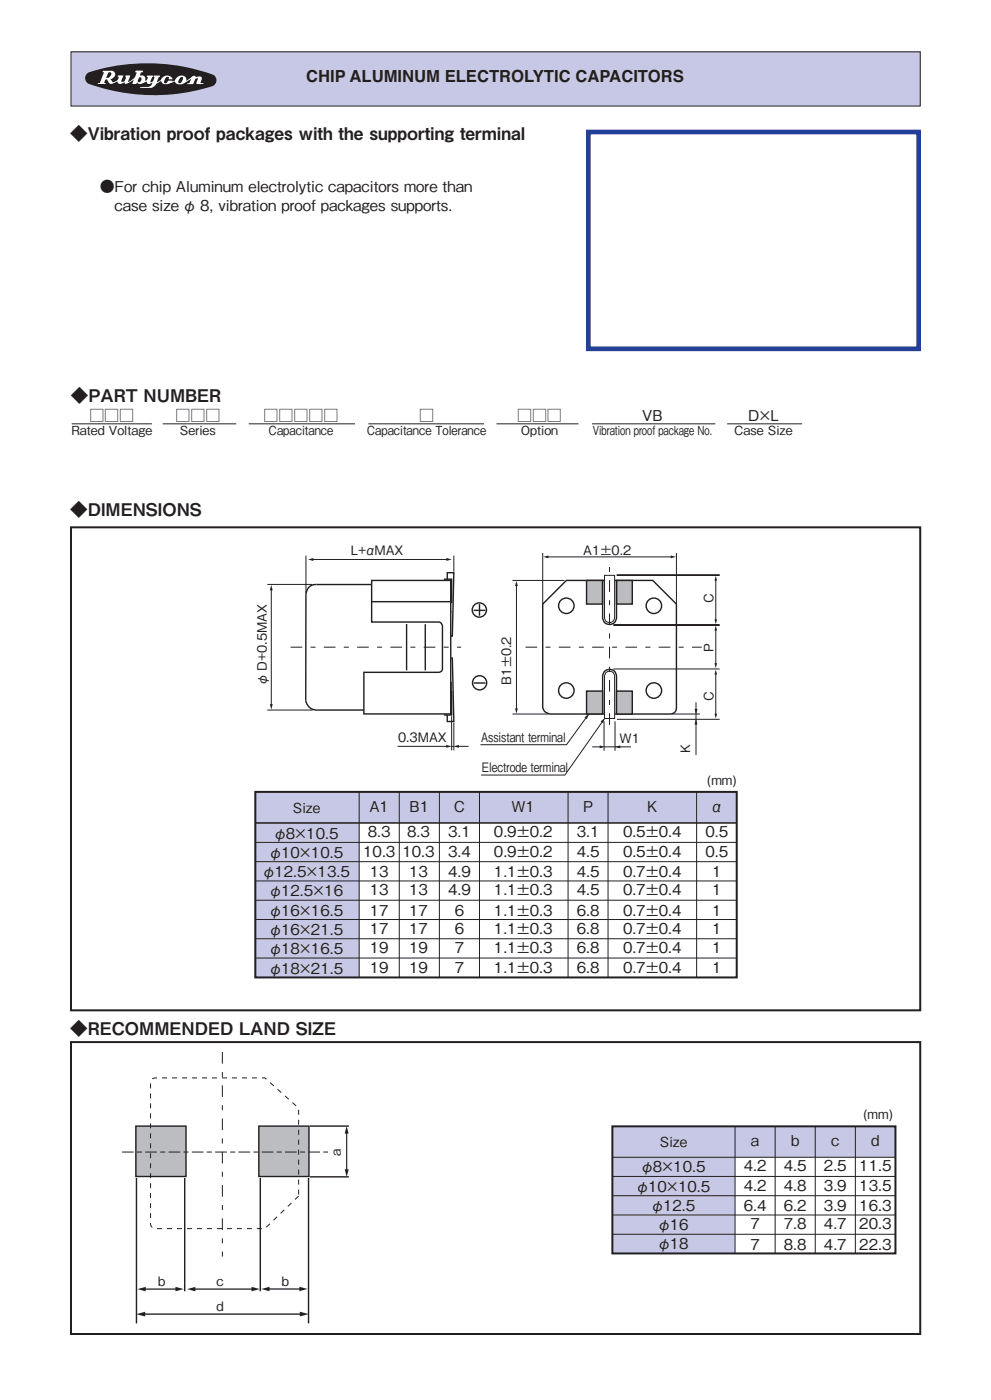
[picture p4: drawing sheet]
<svg xmlns="http://www.w3.org/2000/svg" width="210mm" height="297mm" viewBox="0 0 210 297" stroke-linecap="round" stroke-linejoin="round" font-family="sans-serif">
<path d="M15 111.9h180v102.4h-180zM15 221.1h180v61.9h-180z" fill="none" stroke="#231f20" stroke-width=".42"/>
<g fill="#c7c8e5">
<path d="M129.8 239h60v6.5h-34v20.4h-26z"/>
<path d="M54.1 168h102.1v6.6h-80.1v32.8h-22z"/>
<path d="M15 11h180v11.5h-180z"/>
</g>
<path d="M15 11h180v11.5h-180z" fill="none" stroke="#231f20" stroke-width=".21"/>
<path d="M18.5 15.5a40.4 40.4 0 0 1 26.7 .4 1.34 1.34 0 0 1 .7 1.2 1.34 1.34 0 0 1-.8 1.2 40.9 40.9 0 0 1-26.3-.5 1.36 1.36 0 0 1-.3-2.3z" fill="#231f20"/>
<path d="M38.3 16.4h.4a.92 .92 0 0 1-.9 1.2l.1-.6zM29.5 16.4h.2a.51 .51 0 0 1 .2 .7 .51 .51 0 0 1-.7 .2zM23 15.4l.4-.1a.8 .8 0 0 1 0 .9 .8 .8 0 0 1-.9 .3zM21.9 15l-.2 .3 .3 .1-.8 2.1-.4 .1-.1 .2h1.6l.1-.2h-.3l.2-.5 .1-.2h.3a.91 .91 0 0 0 .6 .9 .91 .91 0 0 0 1-.2l.6-.4 .1 .3a.91 .91 0 0 0 1.4 0l.3 .3 1.7-.9-.4 .9h.9l.2-.3 .1 .2a2.28 2.28 0 0 0 1.9-.4 .56 .56 0 0 0 .3 .5 .56 .56 0 0 0 .7-.1l.2-.2a1.2 1.2 0 0 1-1.6 1l-1 .1a6.1 6.1 0 0 0 2.9-.2l.5-.6 1.1-.6a1.1 1.1 0 0 0 1.7 .6l1.2-.5a1.49 1.49 0 0 0 2.5 0l.9-.5a1 1 0 0 1-.8 .9v.1h1.2l.5-1 .4-.2 .2 .1-.3 1.1h1.4v-.2h-.6l.3-1a.6 .6 0 0 0-.9-.3l-.4 .1-.2-.3h-.3l-1.5 1.1a1.07 1.07 0 0 0-.7-1.2 1.07 1.07 0 0 0-1.3 .4l-.4 .7-.6 .2v-.2h-.8a.6 .6 0 0 1-.9 .4 .91 .91 0 0 1 .9-1.1l.1 .4h.8a1.32 1.32 0 0 0-1.3-.8 1.32 1.32 0 0 0-1.2 1l-.9 .5 .4-1 .3-.5h-1.3v.2a.93 .93 0 0 1-.7 1.2l.6-1.4h-1.3l-.1 .3 .2 .2-.1 .4-.5 .3a.85 .85 0 0 0-.1-1 .85 .85 0 0 0-1-.2l.1-.2a.45 .45 0 0 1 .5-.5l.1-.3h-1.5l-.1 .3 .3 .1a1.98 1.98 0 0 1-1.2 1.6l-.6 .3 .4-1.3h-1v.1a.84 .84 0 0 1-.8 1.2l-.1-.1 .4-1.2h-1l-.1 .1a.73 .73 0 0 1-.5 1.2l-.3 .1a.66 .66 0 0 1-.8-.6 .92 .92 0 0 0 .9-.7 .92 .92 0 0 0-.5-1.1z" fill="#fff"/>
<g fill="none" stroke="#231f20" stroke-width=".21">
<path d="M15.2 89.9h17M34.5 89.9h15.6M52.7 89.9h22.6M78.1 89.9h24.5M105.2 89.9h17.4M125.5 89.9h26.1M154.1 89.9h15.9M54.1 174.6h102.1M54.1 178.7h102.1M76.1 168v39.4M84.6 168v39.4M93.1 168v39.4"/>
<path d="M101.6 168v39.4M120.4 168v39.4M128.9 168v39.4M147.7 168v39.4M54.1 182.8h102.1M54.1 186.9h102.1M54.1 191h102.1M54.1 195.1h102.1M54.1 199.1h102.1M54.1 203.2h102.1M155.8 239v26.9M164.3 239v26.9"/>
<path d="M172.8 239v26.9M181.3 239v26.9M129.8 245.5h60M129.8 249.6h60M129.8 253.7h60M129.8 257.8h60M129.8 261.8h60"/>
</g>
<path d="M54.1 168h102.1v39.4h-102.1zM129.8 239h60v26.9h-60z" fill="none" stroke="#231f20" stroke-width=".42"/>
<path d="M124.7 28h70v46h-70z" fill="none" stroke="#223f9a" stroke-width=".99" stroke-linecap="butt"/>
<path d="M28.8 238.9h10.6v10.7h-10.6z" fill="#bbbdc0"/>
<path d="M28.8 238.9h10.6v10.7h-10.6z" fill="none" stroke="#231f20" stroke-width=".29"/>
<path d="M54.9 238.9h10.6v10.7h-10.6z" fill="#bbbdc0"/>
<path d="M54.9 238.9h10.6v10.7h-10.6z" fill="none" stroke="#231f20" stroke-width=".29"/>
<path d="M30.2 273.5h7.6" fill="none" stroke="#231f20" stroke-width=".27"/>
<path d="M78.8 124h-11.7a2.07 2.07 0 0 0-2.3 2.2v22.5a2.44 2.44 0 0 0 2.6 1.9h9.7M78.8 123.1h16.7v28.4h-18.4v-8.9h15.8l.5-.1 .3-.2 .1-9.6a.97 .97 0 0 0-1.2-.7h-13.8zM78.8 127.6h16.7M86.2 132.4v9.8M90.1 132.4v9.8M94.1 122.9h1.6v5.1M94.8 122.9v-1.4h1.4l-.3 13.4h-.4M95.5 139.6h.4l.3 13.5h-1.4v-1.4M95.7 146.6v5.1h-1.6" fill="none" stroke="#231f20" stroke-width=".3"/>
<g fill="none" stroke="#231f20" stroke-width=".21">
<path d="M64.8 117.9v7.9M66.2 118.7h28.6M96.2 117.9v3.4M56.7 124h9.5M95.5 126.6h.1M95.5 129.8h.1M56.7 150.6h9.6M84.3 158.3h10.5M95.5 146.6l.2 .1M95.5 144.8l.1 1.8M95.5 148.1h.1M95.7 151.9v7.3"/>
<path d="M95.7 158.3h.5M96.2 153.3v5.9M96.8 158.3h2.5"/>
</g>
<path d="M61.6 137.3h36.1" fill="none" stroke="#231f20" stroke-width=".21" stroke-dasharray="2.5 1.8 1.1 1.8" stroke-linecap="butt"/>
<g fill="#231f20">
<path d="M65.3 118.7l1.1-.3v.6z"/>
<path d="M94.6 118.4l1.2 .3-1.2 .3z"/>
</g>
<path d="M57.5 125v24.6" fill="none" stroke="#231f20" stroke-width=".21"/>
<g fill="#231f20">
<path d="M57.2 149.4h.6l-.3 1.1z"/>
<path d="M57.5 124.1l.3 1.1h-.6z"/>
<path d="M94.6 158l1.1 .3-1.1 .3z"/>
<path d="M96.1 158.3l1.2-.3v.6z"/>
</g>
<g fill="none" stroke="#231f20" stroke-width=".3">
<path d="M100.4 129.5h2.5M101.6 128.2v2.4M100.4 144.9h2.5M65.7 238.9h8.2M65.7 249.7h8.2"/>
<circle cx="101.6" cy="129.4" r="1.51"/>
<circle cx="101.7" cy="144.9" r="1.51"/>
</g>
<path d="M56.5 273.5h7.6" fill="none" stroke="#231f20" stroke-width=".27"/>
<path d="M30.4 278.8h33.5" fill="none" stroke="#231f20" stroke-width=".29"/>
<g fill="#231f20">
<path d="M63.6 278.3l1.8 .5-1.8 .5z"/>
<path d="M28.9 278.8l1.9-.5v1z"/>
<path d="M63.4 273l1.8 .4-1.8 .5z"/>
<path d="M55.4 273.5l1.7-.5v.9z"/>
<path d="M29.1 273.5l1.8-.5v.9z"/>
<path d="M37.2 273l1.7 .5-1.7 .4z"/>
</g>
<path d="M40.7 273.5h13.3" fill="none" stroke="#231f20" stroke-width=".27"/>
<g fill="#231f20">
<path d="M39.7 273.5l1.7-.5v.9z"/>
<path d="M53.3 273l1.8 .5-1.8 .4z"/>
</g>
<path d="M28.9 249.9v30.9M39.1 249.9v24M55.2 249.9v24M65.4 249.9v30.9" fill="none" stroke="#231f20" stroke-width=".3"/>
<path d="M32.2 229l.7-.3h23.2l7.2 6.4v18.6l-7.2 6.9h-23.2a1 1 0 0 1-1-1v-29.9z" fill="none" stroke="#231f20" stroke-width=".21" stroke-dasharray="1.1 1.1 1.1 1.1" stroke-linecap="butt"/>
<path d="M73.5 240.2v8.2" fill="none" stroke="#231f20" stroke-width=".24"/>
<g fill="#231f20">
<path d="M73.5 238.9l.4 1.6h-.8z"/>
<path d="M73.1 248.1h.8l-.4 1.6z"/>
</g>
<path d="M111.4 137.3h37.4M129.2 153.8v-34.9M47.1 223.2v43.4" fill="none" stroke="#231f20" stroke-width=".21" stroke-dasharray="2.5 1.8 1.1 1.8" stroke-linecap="butt"/>
<path d="M25.8 244.4h43.7" fill="none" stroke="#231f20" stroke-width=".21" stroke-dasharray="2.5 .7 1.1 .7" stroke-linecap="butt"/>
<path d="M115 117.3v10.8M116 118.1h26.4M143.4 117.3v10.8M151.7 133.6v7.3M124.8 151.5l-4.7 6.5h-18.3M125.5 158.4h2.1M128 158.4h5.7M128 153v6.3M130.4 153v6.3" fill="none" stroke="#231f20" stroke-width=".21"/>
<path d="M128 123.1h-8l-5 5.1v19.9a4 4 0 0 0 .5 2.8l.4 .3 .8 .3h11.3M130.4 123.1h8l5 5.1v20.4a3.8 3.8 0 0 1-.4 2.5l-.9 .4h-11.7M127.7 151.5v-8a1.47 1.47 0 0 1 1.5-1.5 1.47 1.47 0 0 1 1.5 1.5v8" fill="none" stroke="#231f20" stroke-width=".3"/>
<path d="M151.7 132.7l-.3 1.1h.6zM151.4 140.7l.3 1 .3-1z" fill="#231f20"/>
<path d="M108.6 123.1h11M130 132.6h22.5zM130.8 122h21.7zM108.6 151.5h7.7M128.4 142.8a1.07 1.07 0 0 1 1.2-.4 1.07 1.07 0 0 1 .7 1.1v8.9h-2.2v-8.9zM130 141.9h22.5M130.8 152.6h21.7M142.4 151.5h5.9M147.5 149v11.2M151.7 142.9v8.7" fill="none" stroke="#231f20" stroke-width=".21"/>
<g fill="none" stroke="#231f20" stroke-width=".3">
<circle cx="120" cy="128.5" r="1.64"/>
<circle cx="138.6" cy="128.5" r="1.64"/>
<circle cx="120" cy="146.5" r="1.64"/>
<circle cx="138.6" cy="146.5" r="1.64"/>
</g>
<path d="M124.3 146.6h3.4v4.9h-3.4z" fill="#bbbdc0"/>
<path d="M124.3 146.6h3.4v4.9h-3.4z" fill="none" stroke="#231f20" stroke-width=".3"/>
<path d="M130.7 146.6h3.3v4.9h-3.3z" fill="#bbbdc0"/>
<path d="M130.7 146.6h3.3v4.9h-3.3z" fill="none" stroke="#231f20" stroke-width=".3"/>
<path d="M130.7 123.1h3.3v5.1h-3.3z" fill="#bbbdc0"/>
<path d="M130.7 123.1h3.3v5.1h-3.3z" fill="none" stroke="#231f20" stroke-width=".3"/>
<path d="M124.3 123.1h3.4v5.1h-3.4z" fill="#bbbdc0"/>
<path d="M124.3 123.1h3.4v5.1h-3.4zM127.7 123v8a1.47 1.47 0 0 0 1.5 1.5 1.47 1.47 0 0 0 1.5-1.5v-8" fill="none" stroke="#231f20" stroke-width=".3"/>
<path d="M128.1 122.1h2.2v8.6a1.09 1.09 0 0 1-.9 1.4 1.09 1.09 0 0 1-1.3-1.1z" fill="none" stroke="#231f20" stroke-width=".21"/>
<g fill="#231f20">
<path d="M142.2 117.8l1.1 .3-1.1 .3z"/>
<path d="M115.1 118.1l1.1-.3v.6z"/>
</g>
<path d="M109.5 124.1v26.4" fill="none" stroke="#231f20" stroke-width=".21"/>
<g fill="#231f20">
<path d="M109.2 150.3h.6l-.3 1.1z"/>
<path d="M109.5 123.2l.3 1.1h-.6z"/>
<path d="M123.9 152.2l.9-.7-.4 1.1z"/>
</g>
<path d="M128 152.6l-8.3 11.8h-17.7" fill="none" stroke="#231f20" stroke-width=".21"/>
<g fill="#231f20">
<path d="M127.3 153.1l.9-.8-.4 1.1z"/>
<path d="M127.1 158.1l1.1 .3-1.1 .3z"/>
<path d="M130.3 158.4l1.2-.3v.7z"/>
<path d="M147.2 150.4h.6l-.3 1.1z"/>
<path d="M147.5 152.5l.3 1.2h-.6z"/>
<path d="M151.4 151.4h.6l-.3 1z"/>
<path d="M151.7 142.1l.3 1h-.6z"/>
</g>
<path d="M151.7 123v8.6" fill="none" stroke="#231f20" stroke-width=".21"/>
<g fill="#231f20">
<path d="M151.4 131.4h.6l-.3 1z"/>
<path d="M151.7 122.2l.3 1h-.6z"/>
</g>
<g font-size="3.7" fill="#231f20">
<text x="14.9" y="29.7">◆Vibration proof packages with the supporting terminal</text>
<text x="15" y="85.2">◆PART NUMBER</text>
<text x="14.9" y="109.5">◆DIMENSIONS</text>
<text x="14.9" y="219.5">◆RECOMMENDED LAND SIZE</text>
</g>
<text font-size="3.5" fill="#231f20" x="64.9" y="17.4">CHIP ALUMINUM ELECTROLYTIC CAPACITORS</text>
<g font-size="3.2" fill="#231f20">
<text x="21.1" y="40.7">●For chip Aluminum electrolytic capacitors more than</text>
<text x="21.1" y="44.7">case size φ 8, vibration proof packages supports.</text>
<text x="18.9" y="89.2">□□□</text>
<text x="37.2" y="89.2">□□□</text>
<text x="55.9" y="89.2">□□□□□</text>
<text x="88.8" y="89.2">□</text>
<text x="109.6" y="89.2">□□□</text>
<text x="136.1" y="89.2">VB</text>
<text x="158.5" y="89.2">D×L</text>
<text x="78.3" y="172.2">A1</text>
<text x="86.8" y="172.2">B1</text>
<text x="96.2" y="172.2">C</text>
<text x="108.4" y="172.2">W1</text>
<text x="123.6" y="172.2">P</text>
<text x="137.2" y="172.2">K</text>
<text x="150.3" y="172.2">α</text>
<text x="57.8" y="177.9">φ8×10.5</text>
<text x="78" y="177.7">8.3</text>
<text x="86.3" y="177.7">8.3</text>
<text x="95" y="177.7">3.1</text>
<text x="104.7" y="177.7">0.9±0.2</text>
<text x="122.2" y="177.7">3.1</text>
<text x="132.1" y="177.7">0.5±0.4</text>
<text x="149.5" y="177.7">0.5</text>
<text x="56.8" y="182">φ10×10.5</text>
<text x="77" y="181.7">10.3</text>
<text x="78.4" y="186">13</text>
<text x="85.3" y="181.7">10.3</text>
<text x="86.7" y="186">13</text>
<text x="95" y="181.7">3.4</text>
<text x="95" y="186">4.9</text>
<text x="104.7" y="181.7">0.9±0.2</text>
<text x="104.7" y="186">1.1±0.3</text>
<text x="122.2" y="181.7">4.5</text>
<text x="122.2" y="186">4.5</text>
<text x="132.1" y="181.7">0.5±0.4</text>
<text x="132.1" y="186">0.7±0.4</text>
<text x="149.5" y="181.7">0.5</text>
<text x="150.9" y="186">1</text>
<text x="55.4" y="186.1">φ12.5×13.5</text>
<text x="56.8" y="190.2">φ12.5×16</text>
<text x="78.4" y="189.9">13</text>
<text x="86.7" y="189.9">13</text>
<text x="95" y="189.9">4.9</text>
<text x="104.7" y="189.9">1.1±0.3</text>
<text x="122.2" y="189.9">4.5</text>
<text x="132.1" y="189.9">0.7±0.4</text>
<text x="150.9" y="189.9">1</text>
<text x="56.8" y="194.3">φ16×16.5</text>
<text x="78.4" y="194.2">17</text>
<text x="86.7" y="194.2">17</text>
<text x="96.4" y="194.2">6</text>
<text x="104.7" y="194.2">1.1±0.3</text>
<text x="122.2" y="194.3">6.8</text>
<text x="132.1" y="194.3">0.7±0.4</text>
<text x="150.9" y="194.3">1</text>
<text x="56.8" y="198.4">φ16×21.5</text>
<text x="56.8" y="202.4">φ18×16.5</text>
<text x="78.4" y="198.1">17</text>
<text x="78.4" y="202.2">19</text>
<text x="86.7" y="198.1">17</text>
<text x="86.7" y="202.2">19</text>
<text x="96.4" y="198.1">6</text>
<text x="96.4" y="202.2">7</text>
<text x="104.7" y="198.1">1.1±0.3</text>
<text x="104.7" y="202.2">1.1±0.3</text>
<text x="122.2" y="198.1">6.8</text>
<text x="122.2" y="202.2">6.8</text>
<text x="132.1" y="198.1">0.7±0.4</text>
<text x="132.1" y="202.2">0.7±0.4</text>
<text x="150.9" y="198.1">1</text>
<text x="150.9" y="202.3">1</text>
<text x="56.8" y="206.5">φ18×21.5</text>
<text x="78.4" y="206.4">19</text>
<text x="86.7" y="206.4">19</text>
<text x="96.4" y="206.4">7</text>
<text x="104.7" y="206.4">1.1±0.3</text>
<text x="122.2" y="206.4">6.8</text>
<text x="132.1" y="206.4">0.7±0.4</text>
<text x="150.9" y="206.4">1</text>
<text x="159.2" y="243.2">a</text>
<text x="167.7" y="243.2">b</text>
<text x="176.2" y="243.2">c</text>
<text x="184.7" y="243.2">d</text>
<text x="135.6" y="248.7">φ8×10.5</text>
<text x="157.6" y="248.5">4.2</text>
<text x="166.1" y="248.5">4.5</text>
<text x="174.6" y="248.5">2.5</text>
<text x="182.1" y="248.5">11.5</text>
<text x="134.6" y="252.8">φ10×10.5</text>
<text x="137.8" y="256.8">φ12.5</text>
<text x="157.6" y="252.6">4.2</text>
<text x="157.6" y="256.8">6.4</text>
<text x="166.1" y="252.6">4.8</text>
<text x="166.1" y="256.8">6.2</text>
<text x="174.6" y="252.6">3.9</text>
<text x="174.6" y="256.8">3.9</text>
<text x="182.1" y="252.6">13.5</text>
<text x="182.1" y="256.8">16.3</text>
<text x="139.2" y="260.9">φ16</text>
<text x="159" y="260.8">7</text>
<text x="166.1" y="260.8">7.8</text>
<text x="174.6" y="260.8">4.7</text>
<text x="182.1" y="260.8">20.3</text>
<text x="139.2" y="265">φ18</text>
<text x="159" y="265.1">7</text>
<text x="166.1" y="265.1">8.8</text>
<text x="174.6" y="265.1">4.7</text>
<text x="182.1" y="265.1">22.3</text>
</g>
<g font-size="2.9" fill="#231f20">
<text x="62.1" y="172.5">Size</text>
<text x="139.9" y="243.3">Size</text>
</g>
<g font-size="2.8" fill="#231f20">
<text x="74.4" y="117.7">L+αMAX</text>
<text x="123.6" y="117.7">A1±0.2</text>
<text x="151.2" y="127.8" transform="rotate(-90 151.2 127.8)">C</text>
<text x="151.2" y="138.3" transform="rotate(-90 151.2 138.3)">P</text>
<text x="56.6" y="145.6" transform="rotate(-90 56.6 145.6)">φ D+0.5MAX</text>
<text x="108.3" y="145.2" transform="rotate(-90 108.3 145.2)">B1±0.2</text>
<text x="151.2" y="148.6" transform="rotate(-90 151.2 148.6)">C</text>
<text x="84.4" y="157.5">0.3MAX</text>
<text x="102" y="157.3">Assistant terminal</text>
<text x="131.3" y="157.7">W1</text>
<text x="146.3" y="159.8" transform="rotate(-90 146.3 159.8)">K</text>
<text x="102.2" y="163.8">Electrode terminal</text>
<text x="149.9" y="166.5">(mm)</text>
<text x="183" y="237.4">(mm)</text>
<text x="72.2" y="245.1" transform="rotate(-90 72.2 245.1)">a</text>
<text x="33.5" y="272.8">b</text>
<text x="45.9" y="272.8">c</text>
<text x="59.7" y="272.8">b</text>
<text x="45.9" y="278">d</text>
</g>
<g font-size="2.6" fill="#231f20">
<text x="15.1" y="92.2">Rated Voltage</text>
<text x="38.1" y="92.2">Series</text>
<text x="56.9" y="92.2">Capacitance</text>
<text x="77.7" y="92.2">Capacitance Tolerance</text>
<text x="110.4" y="92.2">Option</text>
<text x="125.6" y="92.2">Vibration proof package No.</text>
<text x="155.6" y="92.2">Case Size</text>
</g>
</svg>
